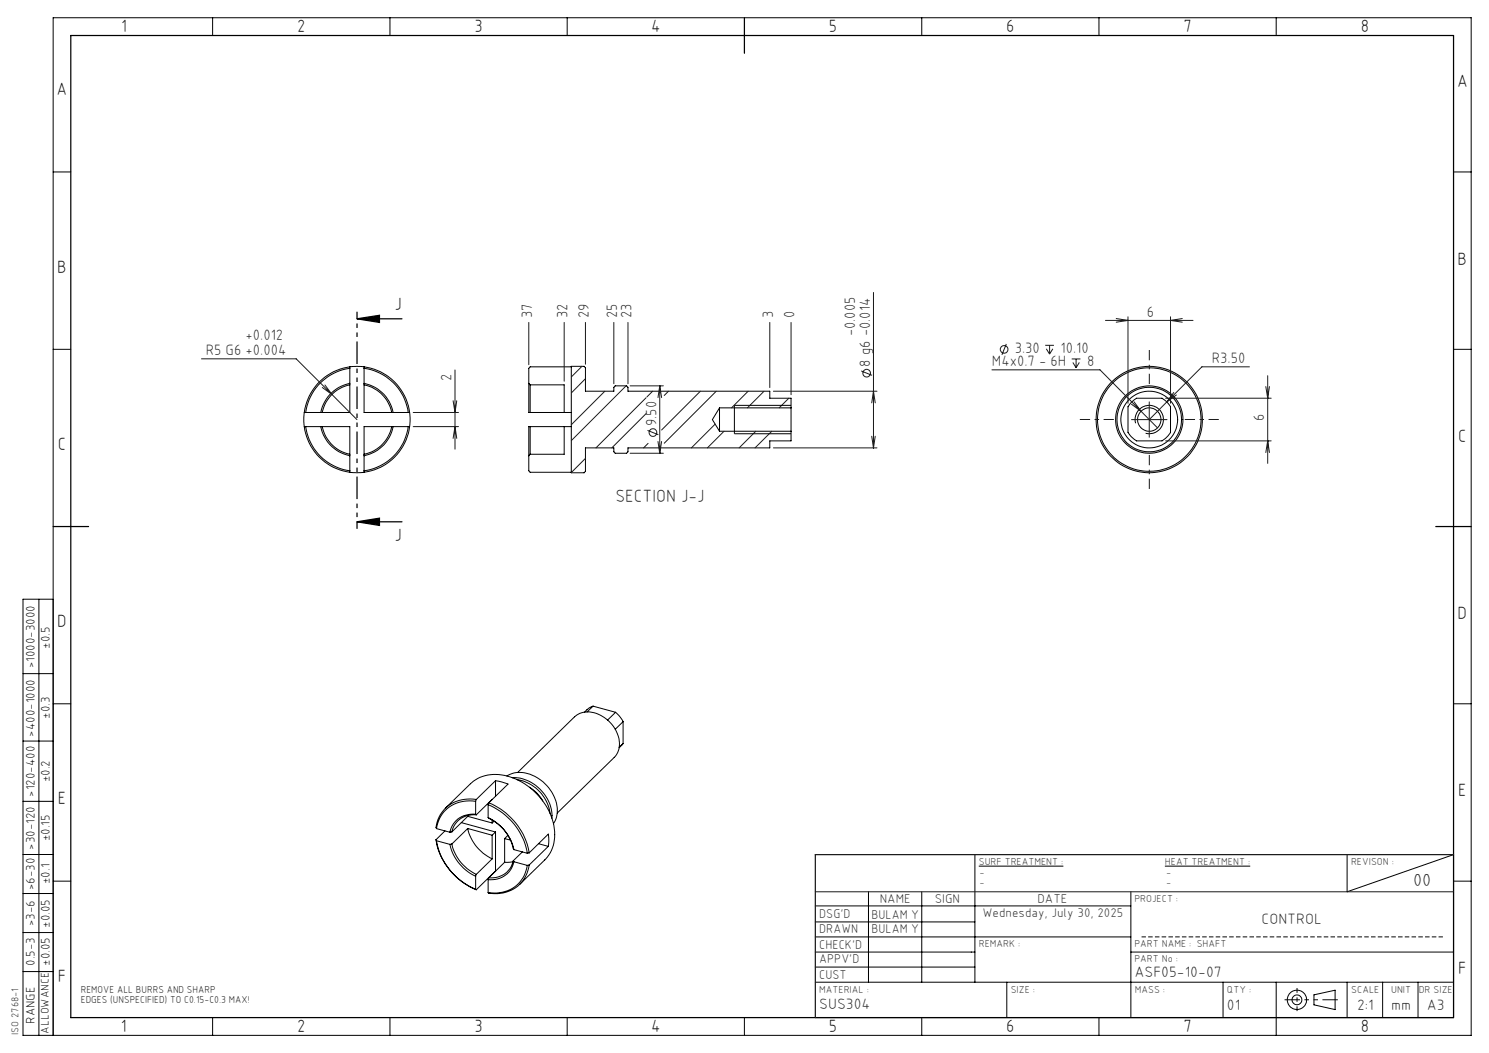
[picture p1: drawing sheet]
<svg xmlns="http://www.w3.org/2000/svg" width="420mm" height="297mm" viewBox="0 0 420 297" stroke-linecap="round" stroke-linejoin="round" font-family="sans-serif">
<g fill="none" stroke="#000" stroke-width=".28">
<path d="M60 5v5M110 5v5M160 5v5M260 5v5M310 5v5M360 5v5M15 48.5h5M410 48.5h5M15 98.5h5M410 98.5h5M85.8 116.3l-.1 1.5 .1 2.5M98.7 103.9a14.5 14.5 0 0 0-12.5 12.4"/>
<path d="M98.7 108.1a10.4 10.4 0 0 0-8.2 8.2M98.7 108.5a10 10 0 0 0-7.8 7.8M98.7 103.5a15 15 0 0 0-12.9 12.8M98.7 103.5l2-.2 2 .2M98.7 103.5v12.8h-12.9M102.7 103.9a14.5 14.5 0 0 1 12.4 12.4M102.7 108.1a10.4 10.4 0 0 1 8.2 8.2M102.7 103.5a15 15 0 0 1 12.8 12.8M102.7 108.5a9.9 9.9 0 0 1 7.8 7.8M102.7 103.5v12.8h12.8M115.5 116.3l.2 1.5-.2 2.5M149.2 108.1v8.2h11.9"/>
<path d="M149.2 108.1l.3 .4M149.5 108.5v7.8M149.5 108.5h9.6v7.8M161.1 103.5h-11.6l-.3 .4v4.2M203 115v6.6M203 115h20.1M203 115l-2.1 3.4 2.1 3.2M223.1 115v6.6M223.1 115v-2.7h-6v-2h-40v-1l-.4-.5h-3.2l-.4 .5v1h-8v-6.6l-.4-.4h-3.6v30h3.6l.4-.4v-6.6h8v1.1l.4 .4h3.2l.4-.4v-1.1h40v-1.9h6v-2.8M223.1 114.3h-15.9v8h15.9M318.9 113.7l1.7-1.4h7.2l1 .8 1.4 1.6v7.3l-.8 1-1.6 1.4h-7.2l-.7-.5-1.7-1.9v-7.3zM320.3 119.4a4 4 0 0 1 3.5-5 4 4 0 0 1 4.4 4.3 4 4 0 0 1-5.1 3.5"/>
<path d="M85.8 120.3a15 15 0 0 0 12.9 12.9M85.8 120.3h12.9v12.9M86.2 120.3a14.5 14.5 0 0 0 12.5 12.5M90.5 120.3a10.4 10.4 0 0 0 8.2 8.2M90.9 120.3a10 10 0 0 0 7.8 7.8M98.7 133.2l2 .1 2-.1M110.5 120.3a10 10 0 0 1-7.8 7.8M110.9 120.3a10.3 10.3 0 0 1-8.2 8.2M115.1 120.3a14.5 14.5 0 0 1-12.4 12.5M115.5 120.3a15 15 0 0 1-12.8 12.9M115.5 120.3h-12.8v12.9M149.2 128.5v4.3l.3 .4h11.6"/>
<path d="M149.5 120.3v7.8M149.5 128.1l-.3 .4M159.1 120.3v7.8h-9.6M161.1 120.3h-11.9v8.2M203 121.6h20.1M11 169v123M15 169h-8.5v123h408.5v-287h-400v287M6.5 190h8.5M15 198.5h5M167.3 199.2l-1.2 .5-1.2 1.2M167.3 199.2l6.3 1.7M167.3 199.2l-1.7 1.6"/>
<path d="M410 198.5h5M6.5 209h8.5M143 218.9a8.5 8.5 0 0 1 9.6 1.2 10.3 10.3 0 0 1 4.2 10.9l-.7 1.3M144.5 219.4a11.3 11.3 0 0 1 11.2 11.4M145.9 219.9a11.2 11.2 0 0 1 9.3 9.5M146 217.9l16.1-15.7a6.6 6.6 0 0 1 8.4 .2 8.5 8.5 0 0 1 3.7 9.9l-.9 1.3-16.1 15.7M173.6 200.9l1.2 1.2 1 1.4M173.6 200.9l-2.2 2.2M175.8 209.7l-1.1 1.2M175.8 203.5l-2.3 2.2M175.8 203.5v6.2M175.8 209.7l-1.1 1.1"/>
<path d="M6.5 226h8.5M123 236.9a18.6 18.6 0 0 0 11.3 14.1M123 236.9l.1 .2M123.1 237.1a18.4 18.4 0 0 0 11.1 13.7M123.1 233.7l3.8 1M123.1 237.1l3.8 1.1M125.5 234.3l-2.5 2.6M125.6 228l7.1-7a11.5 11.5 0 0 1 13-1.2 18.2 18.2 0 0 1 10.8 16.4 9.5 9.5 0 0 1-2.8 6.3l-7.1 6.9M126.9 238.2a13 13 0 0 0 7.3 9M127.5 238.1a12.4 12.4 0 0 0 6.8 8.5M127.5 234.6l-.6 .1M127.5 238.1l-.6 .1"/>
<path d="M130.1 232l9.7 2.7M131.9 233.7a12.4 12.4 0 0 0 6.9 8.5M131.9 230.3l-4.4 4.3M131.9 233.7l6.9 1.9M131.9 233.7l-4.4 4.4M131.9 230.3l6.9 1.8M132 230l-.1 .3M134.2 226a9.2 9.2 0 0 0-11.1 7.7M134.2 229.7a6.5 6.5 0 0 0-7.3 5M134.2 229.7l.1 .1M134.2 226v3.7M134.3 225.5a9.4 9.4 0 0 0-11.3 7.9l.1 .3"/>
<path d="M134.3 229.8a6.2 6.2 0 0 0-6.8 4.8M134.3 225.5l-.1 .5M137.7 227a18.2 18.2 0 0 1 11 13.7M137.7 227l.2-.6a18.8 18.8 0 0 1 11.4 14.2M137.7 230.6a13.1 13.1 0 0 1 7.3 9M137.7 230.6a13.4 13.4 0 0 1 7.3 9M137.7 227v3.6M138.8 225.5h.1M138.8 231.3v.8M138.8 235.6v6.6M139.3 231.6l-.5 .5M139.8 220.2l3.5 1-9 8.6"/>
<path d="M139.8 220.2l-5.5 5.3M139.8 220.2v4.4M139.8 234.7v11M139.8 234.7l-1 .9M142.3 236.5l1.7 .5M142.3 236.5v6.7M143.3 235.6l-1 .9M145 239.6l3.7 1.1M149.3 222a10.3 10.3 0 0 1 3.8 3.9M151.9 238l2.8 .7M154.7 238.7l.1-1.2-.1-2.2-5.4 5.3M154.7 238.7l-5.4 5.3"/>
<path d="M6.5 241h8.5M6.5 252h8.5M15 248.5h5M134.2 247.2v3.6M134.2 250.8l.1 .2M134.3 246.6l-.1 .6M137.7 248.1v3.7M137.9 247.6l-.2 .5M138.8 242.2l-4.5 4.4M139.8 245.7l-5.5 5.3M139.8 245.7h.1M142.3 243.2l-4.4 4.4"/>
<path d="M144.7 243l-2.4 .2M144.8 242.8a6.2 6.2 0 0 1-6.9 4.8M144.8 242.8l.2 .3M145 243.1a6.5 6.5 0 0 1-7.3 5M145 243.1l3.7 1M147.4 240.3l-2.6 2.5M148.7 244.1a9.2 9.2 0 0 1-11 7.7M149.3 244a9.2 9.2 0 0 1-11.6 7.8M149.3 240.6l-.6 .1M149.3 244l-.6 .1M230 255.5h89M245 251.5v25.5"/>
<path d="M260 251.5v25.5M275 241v36M276.1 244.3h23.8M319 251.5v35.5M328.6 244.3h24.1M380 241v10.5l30-10.5v46h-180M410 248.5h5M6.5 274h8.5M6.5 263h8.5M230 268.5h45M230 277h180M230 272.8h45"/>
<path d="M230 260h45M230 264.3h89M284 277v10M319 268.5h91M345 277v10M360 277v15M380 277v10M390 277v10M400 277v10M60 287v5M110 287v5M160 287v5"/>
<path d="M210 287v5M260 287v5M310 287v5M370.6 280.6l6-1.3v5.5l-6-1.4z"/>
<circle cx="324.2" cy="118.3" r="9.5"/>
<circle cx="324.2" cy="118.3" r="9.1"/>
<circle cx="324.2" cy="118.3" r="14.6"/>
<circle cx="324.2" cy="118.3" r="8"/>
<circle cx="324.2" cy="118.3" r="15"/>
<circle cx="324.2" cy="118.3" r="3.3"/>
<circle cx="365.8" cy="282" r="1.38"/>
<circle cx="365.8" cy="282" r="2.72"/>
</g>
<g fill="none" stroke="#191924" stroke-width=".28">
<path d="M149.2 90.9v12M159.1 90.9v16.6M165.1 90.9v11.8M173.1 90.9v17.3M177.1 90.9v17.3M217.1 90.9v18.4M223.1 90.9v20.4M246.4 82.5v43.8M283.8 97l-1.2 3.1M294.8 97.4h2.5M295.1 98.4l1 1.5M296.1 97.4v2.5"/>
<path d="M297 98.4l-.9 1.5M311.8 90.4h24.7M314.9 89.8l3.3 .6-3.3 .5M318.2 89.4v24.3M330.2 89.4v24.3M333.5 89.8l-3.3 .6 3.3 .5M56.8 101.2h26.7l10.1 10.1M90.9 109.3l2.7 2M91.7 108.6l1.9 2.7M93.6 111.3l7.1 7.1M116.6 116.3h12.7M127.8 113l.5 3.3 .5-3.3"/>
<path d="M128.3 104.3v22.4M164.1 103.3l-3 3M165.1 106.8l-4 4M170.6 110.3l-9.5 9.5M176.6 108.8l-15.5 15.5M177.7 108.8h9.4M182.2 112.2l-14.1 14.1M182.2 116.7l-9.6 9.6M184.1 110.3l-1.6 1.6M186.1 108.8v19M186.1 108.8l.5 3.3M186.1 108.8l-.5 3.3"/>
<path d="M188.6 110.3l-1.2 1.2M197.6 110.3l-11 11M201.7 119.6l-6.7 6.7M202 110.3l-14.6 14.7M211 110.3l-4.7 4.7M215.5 110.3l-4.7 4.7M218.2 110.3h29.2M222.5 112.3l-2.7 2.7M242.9 104.6l3.1 1.3M245.9 113.6l.5-3.3 .5 3.3M279.8 104.3h30.5l16.2 16.4M302.3 101.2h2.5"/>
<path d="M302.6 102.2l.9 1.5M303.5 101.2v2.5M304.4 102.2l-.9 1.5M319.2 118.4h10M319.9 113.3l1.9 2.7-2.6-2M324.2 113.3v10M328.8 112.3h29.8M329.1 113.4l-4.9 5M331.1 110.7l-2 2.7M331.8 111.4l-2.7 2M352.4 103.5h-13.4l-9.9 9.9M357 109l.6 3.3 .5-3.3"/>
<path d="M357.6 106v24.7M116.6 120.3h12.7M127.8 123.6l.5-3.3 .5 3.3M165.1 129.3l-4 4M177.7 127.8h9.4M182.6 121.4l3.1 1.2M182.8 125.1l-1.3 1.2M185.6 124.5l.5 3.3M186.6 124.5l-.5 3.3M204.2 121.6l-4.7 4.7M213.2 121.6l-4.7 4.7M217.7 121.6l-4.7 4.7"/>
<path d="M218.2 126.3h29.2M245.9 123l.5 3.3M246.9 123l-.5 3.3M328.8 124.4h29.8M357 127.6l.6-3.2 .5 3.2M230 251.5h180"/>
<circle cx="283.2" cy="98.6" r="1.08"/>
<circle cx="244.4" cy="105.2" r="1.08"/>
<circle cx="184.2" cy="122" r="1.08"/>
</g>
<path d="M20 10h390v277h-390zM210 5v10M100.7 89.9l6.3-1v2zM100.7 89.9h12.7M15 148.5h10M100.7 147.2l6.3-1v2zM100.7 147.2h12.7M405 148.5h10" fill="none" stroke="#000" stroke-width=".35"/>
<path d="M100.7 87.9v61.3" fill="none" stroke="#000" stroke-width=".35" stroke-dasharray="6.3 1.3 1.3 1.3 1.3 1.3" stroke-dashoffset="4.3" stroke-linecap="butt"/>
<path d="M365.9 278.7v6.5" fill="none" stroke="#000" stroke-width=".28" stroke-dasharray="15.2 1.3 1.3 1.3" stroke-dashoffset="13.9" stroke-linecap="butt"/>
<path d="M407 264.3h-85" fill="none" stroke="#000" stroke-width=".28" stroke-dasharray="1.3 .6" stroke-linecap="butt"/>
<path d="M377.4 282h-15.1" fill="none" stroke="#000" stroke-width=".28" stroke-dasharray="6.3 1.3 1.3 1.3 1.3 1.3" stroke-dashoffset="2" stroke-linecap="butt"/>
<path d="M314.2 118.3h-9.6M324.2 108.3v-9.6M334.2 118.3h9.6M324.2 128.3v9.6" fill="none" stroke="#191924" stroke-width=".28" stroke-dasharray="15.2 1.3 1.3 1.3" stroke-dashoffset="12.3" stroke-linecap="butt"/>
<path d="M410 241h-180v46" fill="none" stroke="#191924" stroke-width=".35"/>
<path d="M100.7 89.9l6.3-1v2zM100.7 147.2l6.3-1v2z" fill="#000"/>
<g font-size="5">
<text x="34.2" y="9.1">1</text>
<text x="83.8" y="9.1">2</text>
<text x="133.8" y="9.1">3</text>
<text x="183.7" y="9.1">4</text>
<text x="233.8" y="9.1">5</text>
<text x="283.8" y="9.1">6</text>
<text x="333.8" y="9.1">7</text>
<text x="383.8" y="9.1">8</text>
<text x="16" y="26.9">A</text>
<text x="411" y="24.6">A</text>
<text x="16.2" y="76.9">B</text>
<text x="411.2" y="74.6">B</text>
<text x="111.3" y="87.3">J</text>
<text x="411.3" y="124.6">C</text>
<text x="16.3" y="126.9">C</text>
<text x="111.3" y="152.6">J</text>
<text x="16.2" y="176.9">D</text>
<text x="411.2" y="174.6">D</text>
<text x="16.3" y="226.9">E</text>
<text x="411.3" y="224.6">E</text>
<text x="411.3" y="274.6">F</text>
<text x="16.3" y="276.9">F</text>
<text x="34.1" y="291.1">1</text>
<text x="83.8" y="291.1">2</text>
<text x="133.8" y="291.1">3</text>
<text x="183.7" y="291.1">4</text>
<text x="233.8" y="291.1">5</text>
<text x="283.8" y="291.1">6</text>
<text x="333.8" y="291.2">7</text>
<text x="383.8" y="291.2">8</text>
</g>
<text font-size="5" fill="#191924" x="173.6" y="141.5">SECTION J-J</text>
<text font-size="4.9" fill="#191924" x="398.6" y="249.9">00</text>
<g font-size="4.2" fill="#191924">
<text x="150.1" y="89.7" transform="rotate(-90 150.1 89.7)">37</text>
<text x="160.1" y="89.7" transform="rotate(-90 160.1 89.7)">32</text>
<text x="166.1" y="89.7" transform="rotate(-90 166.1 89.7)">29</text>
<text x="174.1" y="89.7" transform="rotate(-90 174.1 89.7)">25</text>
<text x="178.1" y="89.7" transform="rotate(-90 178.1 89.7)">23</text>
<text x="218.1" y="89.7" transform="rotate(-90 218.1 89.7)">3</text>
<text x="224.1" y="89.7" transform="rotate(-90 224.1 89.7)">0</text>
<text x="323.5" y="89.4">6</text>
<text x="69.3" y="96">+0.012</text>
<text x="241.2" y="94.9" transform="rotate(-90 241.2 94.9)">-0.005</text>
<text x="58" y="100.2">R5 G6 +0.004</text>
<text x="286.2" y="99.5">3.30</text>
<text x="299.1" y="99.5">10.10</text>
<text x="127.4" y="107.6" transform="rotate(-90 127.4 107.6)">2</text>
<text x="245.4" y="103.5" transform="rotate(-90 245.4 103.5)">8 g6 -0.014</text>
<text x="279.8" y="103.3">M4x0.7 - 6H</text>
<text x="306.6" y="103.3">8</text>
<text x="341.8" y="102.5">R3.50</text>
<text x="356.6" y="118.7" transform="rotate(-90 356.6 118.7)">6</text>
<text x="185.1" y="120.2" transform="rotate(-90 185.1 120.2)">9.50</text>
<text x="355.9" y="260.8">CONTROL</text>
<text x="320" y="275.6">ASF05-10-07</text>
<text x="231.1" y="284.6">SUS304</text>
<text x="346.1" y="285">01</text>
<text x="382.8" y="284.8">2:1</text>
<text x="392.4" y="284.8">mm</text>
<text x="402.5" y="284.8">A3</text>
</g>
<g font-size="3.6" fill="#191924">
<text x="248.1" y="254.6">NAME</text>
<text x="263.7" y="254.6">SIGN</text>
<text x="292.6" y="254.6">DATE</text>
<text x="231.1" y="258.9">DSG'D</text>
<text x="231.1" y="263.3">DRAWN</text>
<text x="245.8" y="263.3">BULAM Y</text>
<text x="245.8" y="259.3">BULAM Y</text>
<text x="231.1" y="267.6">CHECK'D</text>
<text x="231.1" y="271.6">APPV'D</text>
<text x="231.1" y="276">CUST</text>
</g>
<g font-size="3.5">
<text x="14.1" y="183" transform="rotate(-90 14.1 183)">±0.5</text>
<text x="9.8" y="188.5" transform="rotate(-90 9.8 188.5)">&gt;1000-3000</text>
<text x="14.1" y="202.8" transform="rotate(-90 14.1 202.8)">±0.3</text>
<text x="9.8" y="207.8" transform="rotate(-90 9.8 207.8)">&gt;400-1000</text>
<text x="14.1" y="220.7" transform="rotate(-90 14.1 220.7)">±0.2</text>
<text x="9.8" y="224.7" transform="rotate(-90 9.8 224.7)">&gt;120-400</text>
<text x="9.8" y="239.7" transform="rotate(-90 9.8 239.7)">&gt;30-120</text>
<text x="14.1" y="237.3" transform="rotate(-90 14.1 237.3)">±0.15</text>
<text x="9.8" y="251" transform="rotate(-90 9.8 251)">&gt;6-30</text>
<text x="14.1" y="249.3" transform="rotate(-90 14.1 249.3)">±0.1</text>
<text x="9.8" y="261.3" transform="rotate(-90 9.8 261.3)">&gt;3-6</text>
<text x="14.1" y="261.7" transform="rotate(-90 14.1 261.7)">±0.05</text>
<text x="9.8" y="272.4" transform="rotate(-90 9.8 272.4)">0.5-3</text>
<text x="14.1" y="272.4" transform="rotate(-90 14.1 272.4)">±0.05</text>
<text x="9.8" y="288.7" transform="rotate(-90 9.8 288.7)">RANGE</text>
</g>
<text font-size="3.5" fill="#191924" x="277.1" y="258.5">Wednesday, July 30, 2025</text>
<text font-size="3.2" x="13.8" y="291.5" transform="rotate(-90 13.8 291.5)">ALLOWANCE</text>
<g font-size="2.8" fill="#191924">
<text x="276.1" y="244">SURF TREATMENT :</text>
<text x="328.6" y="244">HEAT TREATMENT :</text>
<text x="381.1" y="244">REVISON :</text>
<text x="276.3" y="250">-</text>
<text x="276.3" y="247">-</text>
<text x="329" y="250">-</text>
<text x="329" y="247">-</text>
<text x="320" y="254.4">PROJECT :</text>
<text x="276.1" y="267.2">REMARK :</text>
<text x="320" y="267.2">PART NAME : SHAFT</text>
<text x="320" y="271.4">PART No :</text>
<text x="231.1" y="279.9">MATERIAL :</text>
<text x="285.1" y="279.9">SIZE :</text>
<text x="320.1" y="279.9">MASS :</text>
<text x="346.1" y="279.9">QTY :</text>
<text x="381.1" y="279.9">SCALE</text>
<text x="392.4" y="279.9">UNIT</text>
<text x="400.2" y="279.9">DR SIZE</text>
<text x="5.3" y="291.9" transform="rotate(-90 5.3 291.9)">ISO 2768-1</text>
</g>
<g font-size="2.8">
<text x="22.8" y="280.1">REMOVE ALL BURRS AND SHARP</text>
<text x="22.8" y="283">EDGES (UNSPECIFIED) TO C0.15-C0.3 MAX!</text>
</g>
</svg>
